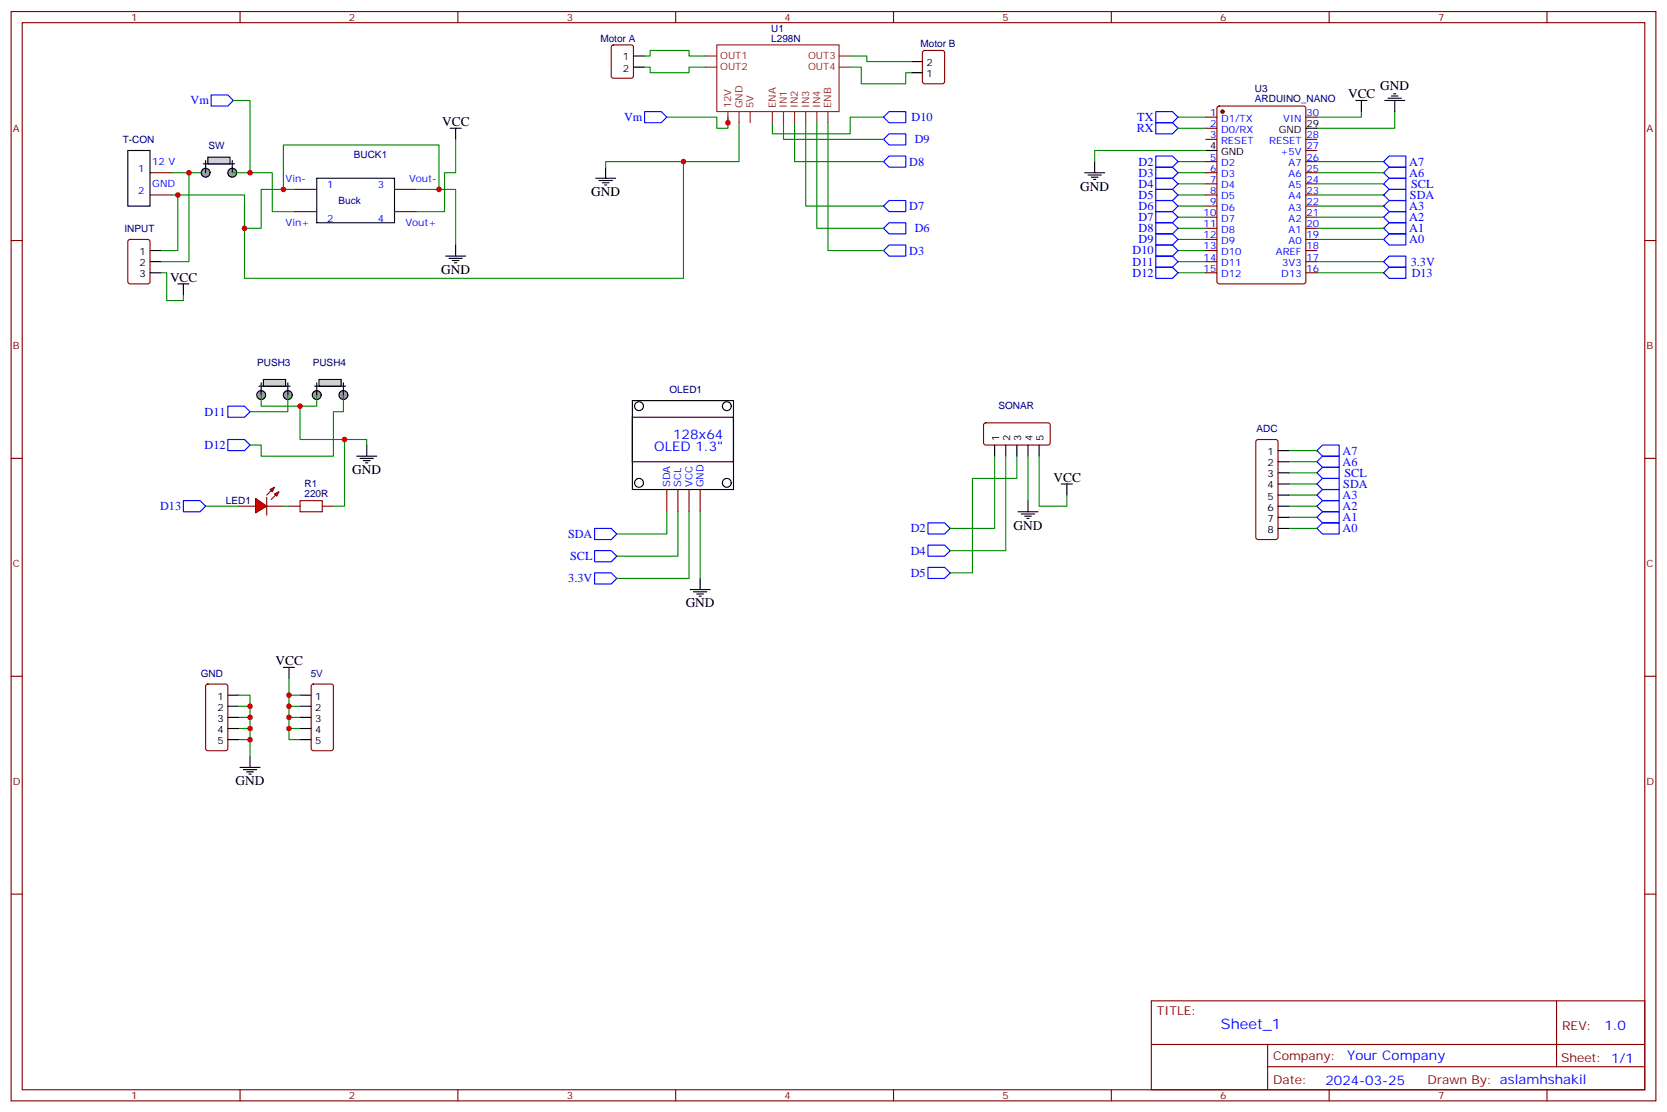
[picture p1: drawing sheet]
<svg xmlns="http://www.w3.org/2000/svg" width="529mm" height="353mm" viewBox="0 0 529 353" stroke-linecap="round" stroke-linejoin="round" font-family="sans-serif">
<g fill="none" stroke="#870000" stroke-width=".35">
<path d="M3.5 3.7h522.1v345.7h-522.1zM7.1 7.2h515v338.7h-515zM76.2 3.7v3.5M145.3 3.7v3.5M214.5 3.7v3.5M283.6 3.7v3.5M352.8 3.7v3.5M421.9 3.7v3.5M491.1 3.7v3.5M382.8 37.2h3.5M386.5 33.9l.5-.2h26.8l.7 .4v55.3l-.4 .6-27.1 .1-.7-.5v-55.2zM414.5 37.2h3.5"/>
<path d="M382.8 40.7h3.5M382.8 44.2h3.5M382.8 51.3h3.5M382.8 54.8h3.5M382.8 58.3h3.5M414.5 44.2h3.5M414.5 51.3h3.5M414.5 54.8h3.5M414.5 58.3h3.5M414.5 47.8h3.5M3.5 76.3h3.6M382.8 61.9h3.5"/>
<path d="M382.8 65.4h3.5M382.8 68.9h3.5M382.8 72.5h3.5M382.8 76h3.5M382.8 79.5h3.5M414.5 61.9h3.5M414.5 65.4h3.5M414.5 68.9h3.5M414.5 72.5h3.5M414.5 76h3.5M414.5 79.5h3.5M522.1 76.3h3.5"/>
<path d="M382.8 83h3.5M382.8 86.6h3.5M414.5 83h3.5M414.5 86.6h3.5M3.5 145.5h3.6M211.7 155.4v7M215.2 155.4v7M218.7 155.4v7M222.2 155.4v7M522.1 145.5h3.5M3.5 214.6h3.6M522.1 214.6h3.5"/>
<path d="M3.5 283.8h3.6M522.1 283.8h3.5M365.5 317.6h156.6v28.3h-156.6zM494.1 317.7v20.8M365.5 331.5h156.5M402.4 338.5h119.6M402.4 331.5v14.1M76.2 345.9v3.5M145.3 345.9v3.5M214.5 345.9v3.5M283.6 345.9v3.5M352.8 345.9v3.5"/>
<path d="M421.9 345.9v3.5M491.1 345.9v3.5"/>
</g>
<g fill="none" stroke="#008700" stroke-width=".35">
<path d="M432.2 35.4v1.8h-14.2M442.7 35.4v5.3h-24.7M373.9 58.3h8.9M373.9 54.8h8.9M373.9 51.3h8.9M418 51.3h21.2M373.9 79.5h8.9M373.9 76h8.9M373.9 72.5h8.9M373.9 68.9h8.9M373.9 65.4h8.9M373.9 61.9h8.9"/>
<path d="M373.9 86.6h8.9M373.9 83h8.9M418 86.6h21.2M418 83h21.2"/>
</g>
<g fill="none" stroke="#00f" stroke-width=".35">
<path d="M366.9 56.6h5.3l1.7 1.7-1.7 1.8h-5.3zM366.9 53.1h5.3l1.7 1.7-1.7 1.8h-5.3zM366.9 49.5h5.3l1.7 1.8-1.7 1.8h-5.3zM441 49.5h5.3v3.6h-5.3l-1.8-1.8zM366.9 77.8h5.3l1.7 1.7-1.7 1.8h-5.3zM366.9 74.2h5.3l1.7 1.8-1.7 1.8h-5.3zM366.9 70.7h5.3l1.7 1.8-1.7 1.7h-5.3zM366.9 67.2h5.3l1.7 1.7-1.7 1.8h-5.3zM366.9 63.6h5.3l1.7 1.8-1.7 1.8h-5.3zM366.9 60.1h5.3l1.7 1.8-1.7 1.7h-5.3zM366.9 84.8h5.3l1.7 1.8-1.7 1.7h-5.3zM366.9 81.3h5.3l1.7 1.7-1.7 1.8h-5.3z"/>
<path d="M441 84.8h5.3v3.5h-5.3l-1.8-1.7z"/>
</g>
<g fill="none" stroke="#000" stroke-width=".35">
<path d="M430.4 31.9h3.5M432.2 31.9v3.5M439.6 31.9h6.3M440.6 31.2h4.3M441.7 30.5h2.1M442.4 29.8h.7M442.7 31.9v3.5M382.8 47.8h3.5M414.5 40.7h3.5M200.7 127.1h32.1v28.3h-32.1zM200.7 132.4h32.1v14.1h-32.1z"/>
<circle cx="202.8" cy="128.9" r="1.41"/>
<circle cx="230.7" cy="128.9" r="1.41"/>
<circle cx="202.8" cy="153.2" r="1.41"/>
<circle cx="230.7" cy="153.2" r="1.41"/>
</g>
<circle cx="388.1" cy="35.4" r=".53" fill="#870000" stroke="#870000" stroke-width=".35"/>
<g fill="#870000">
<circle cx="82.9" cy="125.4" r=".18"/>
<circle cx="91.4" cy="125.4" r=".18"/>
</g>
<g fill="#999" stroke="#000" stroke-width=".35">
<circle cx="82.9" cy="125.4" r="1.41"/>
<circle cx="91.4" cy="125.4" r="1.41"/>
</g>
<path d="M82.2 122.6h9.9" fill="none" stroke="#000" stroke-width=".35"/>
<path d="M83.6 120.4h7.1v2.2h-7.1z" fill="#ccc" stroke="#000" stroke-width=".35"/>
<path d="M82.9 121.5v3.9M91.4 121.5v3.9" fill="none" stroke="#000" stroke-width=".35"/>
<g fill="#870000">
<circle cx="100.5" cy="125.4" r=".18"/>
<circle cx="109" cy="125.4" r=".18"/>
</g>
<g fill="#999" stroke="#000" stroke-width=".35">
<circle cx="100.5" cy="125.4" r="1.41"/>
<circle cx="109" cy="125.4" r="1.41"/>
</g>
<path d="M99.8 122.6h9.9" fill="none" stroke="#000" stroke-width=".35"/>
<path d="M101.2 120.4h7.1v2.2h-7.1z" fill="#ccc" stroke="#000" stroke-width=".35"/>
<path d="M100.5 121.5v3.9M109 121.5v3.9" fill="none" stroke="#000" stroke-width=".35"/>
<g fill="#f00" stroke="#870000" stroke-width=".35">
<path d="M81.1 158.2l3.6 2.5-3.6 2.1z"/>
<path d="M84.7 157.8v5.7z"/>
</g>
<g fill="#870000" stroke="#870000" stroke-width=".35">
<path d="M84.7 157.1l1.4-1.4z"/>
<path d="M87.5 157.1l-1.4 1.4z"/>
</g>
<g fill="#f00" stroke="#870000" stroke-width=".35">
<path d="M85.7 155.4l1.4-.7-.7 1.4z"/>
<path d="M87.1 156.8l1.4-.7-.7 1.4z"/>
</g>
<path d="M47.6 54.8h7.1M47.6 61.9h7.1M75.8 160.7h5.3M84.7 160.7h5.3M91.7 160.7h3.5M102.3 160.7h3.5" fill="none" stroke="#870000" stroke-width=".35"/>
<g fill="none" stroke="#00f" stroke-width=".35">
<path d="M441 53.1h5.3v3.5h-5.3l-1.8-1.8zM441 56.6h5.3v3.5h-5.3l-1.8-1.8zM441 74.2h5.3v3.6h-5.3l-1.8-1.8zM441 67.2h5.3v3.5h-5.3l-1.8-1.8zM441 60.1h5.3v3.5h-5.3l-1.8-1.7zM441 70.7h5.3v3.5h-5.3l-1.8-1.7zM441 63.6h5.3v3.6h-5.3l-1.8-1.8zM439.2 83l1.8-1.7h5.3v3.5h-5.3zM72.3 128.9h5.3l1.8 1.8-1.8 1.7h-5.3zM72.3 139.5h5.3l1.8 1.8-1.8 1.7h-5.3zM58.2 158.9h5.3l1.8 1.8-1.8 1.7h-5.3zM188.7 167.7h5.3l1.8 1.8-1.8 1.7h-5.3z"/>
<path d="M188.7 174.8h5.3l1.8 1.7-1.8 1.8h-5.3zM294.6 165.9h5.3l1.7 1.8-1.7 1.8h-5.3zM294.6 173h5.3l1.7 1.8-1.7 1.7h-5.3zM188.7 181.8h5.3l1.8 1.8-1.8 1.7h-5.3z"/>
</g>
<path d="M95.2 158.9h7.1v3.5h-7.1z" fill="none" stroke="#a10000" stroke-width=".35"/>
<g fill="none" stroke="#008700" stroke-width=".35">
<path d="M54.7 54.8h10.6M418 54.8h21.2M418 58.3h21.2M418 76h21.2M418 68.9h21.2M418 61.9h21.2M418 72.5h21.2M418 65.4h21.2M82.9 125.4v3.5h17.6v-3.5M91.4 125.4v5.3h-12M109 125.4v5.3h-3.2v14.1h-22.9v-3.5h-3.5M65.3 160.7h10.5"/>
<path d="M211.7 162.4v7.1h-15.9M215.2 162.4v14.1h-19.4M218.7 162.4v21.2h-22.9M222.2 162.4v21.2"/>
</g>
<g fill="none" stroke="#000" stroke-width=".35">
<path d="M40.6 47.8h7v17.6h-7zM113.2 144.8h6.4M114.3 145.5h4.2M115.4 146.2h2.1M116.1 146.9h.7M116.4 141.3v3.5M326.3 158.9v3.5M336.9 153.6h3.5M338.7 153.6v3.5M323.1 162.4h6.4M324.2 163.1h4.2M325.3 163.8h2.1"/>
<path d="M326 164.5h.7M219.1 187.1h6.3M220.1 187.8h4.3M221.2 188.5h2.1M221.9 189.2h.7M222.2 183.6v3.5"/>
</g>
<g fill="#870000">
<circle cx="65.3" cy="54.8" r=".18"/>
<circle cx="73.7" cy="54.8" r=".18"/>
</g>
<g fill="#999" stroke="#000" stroke-width=".35">
<circle cx="65.3" cy="54.8" r="1.41"/>
<circle cx="73.7" cy="54.8" r="1.41"/>
</g>
<path d="M64.6 52h9.8" fill="none" stroke="#000" stroke-width=".35"/>
<path d="M66 49.9h7v2.1h-7z" fill="#ccc" stroke="#000" stroke-width=".35"/>
<g fill="none" stroke="#000" stroke-width=".35">
<path d="M201.1 17.8h3.5M289.3 19.5h3.5M201.1 21.3h3.5M289.3 23.1h3.5M65.3 50.9v3.9M73.7 50.9v3.9M100.5 56.6h24.7v14.1h-24.7zM142.9 40.7h3.5M144.6 40.7v3.5M189.1 56.6h6.3M190.1 57.3h4.3M191.2 58h2.1"/>
<path d="M191.9 58.7h.7M192.3 53.1v3.5M344.3 54.8h6.4M345.4 55.5h4.2M346.4 56.2h2.1M347.1 56.9h.7M347.5 51.3v3.5M47.6 79.5h3.6M144.6 77.8v3.5M47.6 83h3.6M47.6 86.6h3.6M56.4 90.1h3.6"/>
<path d="M58.2 90.1v3.5M141.5 81.3h6.3M142.5 82h4.3M143.6 82.7h2.1M144.3 83.4h.7M315.7 141.3v3.5M319.3 141.3v3.5M322.8 141.3v3.5M326.3 141.3v3.5M329.8 141.3v3.5M405.7 143h3.5M405.7 146.5h3.5"/>
<path d="M405.7 150.1h3.5M405.7 153.6h3.5M405.7 157.1h3.5M405.7 160.7h3.5M405.7 164.2h3.5M405.7 167.7h3.5M90 211.8h3.5M91.7 211.8v3.5M72.3 220.6h3.5M72.3 224.2h3.5M72.3 227.7h3.5M72.3 231.2h3.5"/>
<path d="M72.3 234.7h3.5M95.2 220.6h3.6M95.2 224.2h3.6M95.2 227.7h3.6M95.2 231.2h3.6M95.2 234.7h3.6M76.2 243.6h6.3M77.3 244.3h4.2M78.3 245h2.1M79 245.7h.7M79.4 240v3.6"/>
</g>
<g fill="none" stroke="#008700" stroke-width=".35">
<path d="M204.6 17.8h1.8v-1.8h12.3v1.8h5.3M269.9 17.8h5.3v1.7h14.1M74.1 31.9h5.3v22.9M204.6 21.3h1.8v1.8h12.3v-1.8h5.3M211.7 37.2h15.8v3.5h3.6v-3.5M234.6 38.9v12.4h-42.3v1.8M248.7 38.9v5.3h31.8M252.2 38.9v12.4h28.3M255.8 38.9v26.5h24.7M259.3 38.9v33.6h21.2M262.8 38.9v40.6h17.7M269.9 21.3h3.5v5.3h14.1v-3.5h1.8"/>
<path d="M280.5 37.2h-10.6v5.3h-24.7v-3.6M373.9 37.2h8.9M60 54.8v28.2h-8.8M73.7 54.8h12.7v12.4h7.1M144.6 44.2v10.6h-3.5v12.4h-8.8M217 51.3v37h-139.4v-15.8h5.3v-12.4h10.6M373.9 40.7h8.9M382.8 47.8h-35.3v3.5M54.7 61.9h22.9v10.6v-7.1M56.4 61.9v17.6h-5.2M90 60.1v-14.1h49.3v14.1M132.3 60.1h12.3v17.7"/>
<path d="M51.2 86.6h1.7v8.8h5.3v-1.8M95.2 128.9v10.6h21.2v1.8M109.4 139.5v21.2h-3.6M315.7 144.8v22.9h-14.1M319.3 144.8v30h-17.7M322.8 144.8v7h-14.1v30h-7.1M326.3 144.8v14.1M329.8 144.8v15.9h8.9v-3.6M409.2 143h8.8M409.2 146.5h8.8M409.2 150.1h8.8M409.2 153.6h8.8"/>
<path d="M409.2 157.1h8.8M90 160.7h1.7M409.2 160.7h8.8M409.2 164.2h8.8M409.2 167.7h8.8M91.7 215.3v5.3M75.8 220.6h3.6v14.1h-3.6M75.8 231.2h3.6M75.8 227.7h3.6M75.8 224.2h3.6M79.4 234.7v5.3M91.7 231.2h3.5"/>
<path d="M91.7 227.7h3.5M91.7 224.2h3.5M95.2 220.6h-3.5v14.1h3.5"/>
</g>
<g fill="none" stroke="#00f" stroke-width=".35">
<path d="M67 30.1h5.3l1.8 1.8-1.8 1.8h-5.3zM204.6 35.4h5.3l1.8 1.8-1.8 1.7h-5.3zM282.2 35.4h5.3v3.5h-5.3l-1.7-1.7zM366.9 35.4h5.3l1.7 1.8-1.7 1.7h-5.3zM366.9 38.9h5.3l1.7 1.8-1.7 1.8h-5.3zM282.2 42.5h5.3v3.5h-5.3l-1.7-1.8zM282.2 49.5h5.3v3.6h-5.3l-1.7-1.8zM282.2 63.6h5.3v3.6h-5.3l-1.7-1.8zM282.2 70.7h5.3v3.5h-5.3l-1.7-1.7zM282.2 77.8h5.3v3.5h-5.3l-1.7-1.8zM418 150.1l1.8-1.8h5.3v3.5h-5.3zM419.8 155.4h5.3v3.5h-5.3l-1.8-1.8z"/>
<path d="M419.8 144.8h5.3v3.5h-5.3l-1.8-1.8zM419.8 151.8h5.3v3.6h-5.3l-1.8-1.8zM419.8 158.9h5.3v3.5h-5.3l-1.8-1.7zM419.8 141.3h5.3v3.5h-5.3l-1.8-1.8zM419.8 162.4h5.3v3.5h-5.3l-1.8-1.7zM419.8 165.9h5.3v3.6h-5.3l-1.8-1.8zM294.6 180.1h5.3l1.7 1.7-1.7 1.8h-5.3z"/>
</g>
<path d="M194.3 14.5l.4-.2h5.7l.6 .4 .1 9.4-.5 .7h-5.9l-.6-.4-.1-9.4zM293 16.2l.5-.2h5.7l.6 .4 .1 9.5-.5 .6-5.9 .1-.6-.5-.1-9.4zM40.8 76.2l.5-.2h5.6l.7 .4v13l-.4 .6-5.9 .1-.7-.5v-12.9zM93.5 60.1h7M93.5 67.2h7M125.2 60.1h7.1M125.2 67.2h7.1M312.4 134.4l.5-.2 20 .1 .5 .6-.1 5.9-.6 .5-20.1-.1-.4-.7v-5.6zM398.9 139.7l.4-.2h5.7l.5 .2 .2 .5v30.3l-.2 .5-.5 .2h-5.7l-.5-.2-.2-.5v-30.3zM65.5 217.3l.5-.2h5.6l.7 .4v20.1l-.4 .6-5.9 .1-.7-.5v-20zM99 217.3l.5-.2h5.6l.7 .4v20.1l-.4 .6-5.9 .1-.7-.5v-20z" fill="none" stroke="#870000" stroke-width=".35"/>
<g fill="none" stroke="#8c2424" stroke-width=".35">
<path d="M224 17.8h3.5M227.5 14.3h38.8v21.1h-38.8zM266.3 17.8h3.6M224 21.3h3.5M231.1 35.4v3.5M234.6 35.4v3.5M238.1 35.4v3.5M245.2 35.4v3.5M248.7 35.4v3.5M252.2 35.4v3.5M255.8 35.4v3.5M259.3 35.4v3.5"/>
<path d="M262.8 35.4v3.5M266.3 21.3h3.6"/>
</g>
<g fill="#c00">
<circle cx="79.4" cy="54.8" r=".88"/>
<circle cx="77.6" cy="72.5" r=".88"/>
<circle cx="79.4" cy="231.2" r=".88"/>
<circle cx="79.4" cy="227.7" r=".88"/>
<circle cx="79.4" cy="224.2" r=".88"/>
<circle cx="91.7" cy="231.2" r=".88"/>
<circle cx="91.7" cy="227.7" r=".88"/>
<circle cx="91.7" cy="224.2" r=".88"/>
<circle cx="56.4" cy="61.9" r=".88"/>
<circle cx="60" cy="54.8" r=".88"/>
<circle cx="231.1" cy="38.9" r=".88"/>
<circle cx="95.3" cy="128.9" r=".88"/>
<circle cx="109.4" cy="139.5" r=".88"/>
<circle cx="139.3" cy="60.1" r=".88"/>
<circle cx="90" cy="60.1" r=".88"/>
<circle cx="217" cy="51.3" r=".88"/>
<circle cx="79.4" cy="234.7" r=".88"/>
<circle cx="91.7" cy="220.6" r=".88"/>
</g>
<text font-size="4.6" fill="#00f" x="387.6" y="326.7">Sheet_1</text>
<g font-size="4.2">
<text x="438.1" y="28.7">GND</text>
<text x="427.9" y="31.2">VCC</text>
<text x="140.4" y="40">VCC</text>
<text x="187.7" y="62.2">GND</text>
<text x="342.9" y="60.5">GND</text>
<text x="54" y="89.4">VCC</text>
<text x="140.1" y="86.9">GND</text>
<text x="111.8" y="150.4">GND</text>
<text x="334.4" y="152.9">VCC</text>
<text x="321.7" y="168.1">GND</text>
<text x="217.7" y="192.8">GND</text>
<text x="87.5" y="211.1">VCC</text>
<text x="74.8" y="249.2">GND</text>
</g>
<g font-size="4.2" fill="#00f">
<text x="207.7" y="143.2">OLED 1.3&quot;</text>
<text x="213.7" y="139.3">128x64</text>
<text x="509.3" y="326.9">1.0</text>
<text x="427.7" y="336.5">Your Company</text>
<text x="420.7" y="344.3">2024-03-25</text>
</g>
<g font-size="3.9" fill="#00f">
<text x="60.5" y="33.1">Vm</text>
<text x="198.1" y="38.3">Vm</text>
<text x="289.4" y="38.4">D10</text>
<text x="360.8" y="42">RX</text>
<text x="361" y="38.3">TX</text>
<text x="290.4" y="45.5">D9</text>
<text x="288.6" y="52.5">D8</text>
<text x="361.4" y="52.5">D2</text>
<text x="447.4" y="52.6">A7</text>
<text x="361.4" y="59.6">D4</text>
<text x="361.4" y="56.1">D3</text>
<text x="447.4" y="56.1">A6</text>
<text x="447.9" y="59.6">SCL</text>
<text x="361.4" y="63.1">D5</text>
<text x="447.6" y="63.1">SDA</text>
<text x="288.6" y="66.7">D7</text>
<text x="361.4" y="70.2">D7</text>
<text x="361.4" y="66.7">D6</text>
<text x="447.4" y="70.2">A2</text>
<text x="447.4" y="66.7">A3</text>
<text x="290.4" y="73.7">D6</text>
<text x="361.4" y="77.2">D9</text>
<text x="361.4" y="73.7">D8</text>
<text x="447.4" y="77.3">A0</text>
<text x="447.4" y="73.7">A1</text>
<text x="288.6" y="80.8">D3</text>
<text x="359.5" y="80.8">D10</text>
<text x="359.5" y="87.8">D12</text>
<text x="359.5" y="84.3">D11</text>
<text x="447.8" y="84.3">3.3V</text>
<text x="448.1" y="87.8">D13</text>
<text x="64.9" y="131.9">D11</text>
<text x="64.9" y="142.5">D12</text>
<text x="426.2" y="147.8">A6</text>
<text x="426.2" y="144.3">A7</text>
<text x="426.4" y="154.9">SDA</text>
<text x="426.8" y="151.3">SCL</text>
<text x="50.8" y="161.9">D13</text>
<text x="426.2" y="158.4">A3</text>
<text x="426.2" y="161.9">A2</text>
<text x="426.2" y="165.4">A1</text>
<text x="180.3" y="170.7">SDA</text>
<text x="289.1" y="169">D2</text>
<text x="426.2" y="169">A0</text>
<text x="181" y="177.8">SCL</text>
<text x="289.1" y="176">D4</text>
<text x="180.4" y="184.8">3.3V</text>
<text x="289.1" y="183.1">D5</text>
</g>
<g font-size="3.9" fill="#800">
<text x="367.2" y="322.2">TITLE:</text>
<text x="495.9" y="326.9">REV:</text>
<text x="404.1" y="336.4">Company:</text>
<text x="495.5" y="337">Sheet: 1/1</text>
<text x="404.1" y="344.1">Date:</text>
<text x="453.2" y="344.2">Drawn By: aslamhshakil</text>
</g>
<g font-size="3.2" fill="#800">
<text x="41.6" y="6.7">1</text>
<text x="110.8" y="6.7">2</text>
<text x="179.9" y="6.7">3</text>
<text x="249.1" y="6.7">4</text>
<text x="318.2" y="6.7">5</text>
<text x="387.3" y="6.7">6</text>
<text x="456.5" y="6.7">7</text>
<text x="4.1" y="41.8">A</text>
<text x="522.6" y="41.8">A</text>
<text x="4.1" y="110.9">B</text>
<text x="522.6" y="110.9">B</text>
<text x="4.1" y="180.1">C</text>
<text x="522.6" y="180.1">C</text>
<text x="4.1" y="249.2">D</text>
<text x="522.6" y="249.2">D</text>
<text x="41.6" y="348.9">1</text>
<text x="110.8" y="348.9">2</text>
<text x="179.9" y="348.9">3</text>
<text x="249.1" y="348.9">4</text>
<text x="318.2" y="348.9">5</text>
<text x="387.3" y="348.9">6</text>
<text x="456.5" y="348.9">7</text>
</g>
<g font-size="3.2" fill="#000080">
<text x="244.8" y="10">U1</text>
<text x="190.6" y="13.2">Motor A</text>
<text x="244.8" y="13.2">L298N</text>
<text x="292.2" y="15">Motor B</text>
<text x="398.4" y="29.2">U3</text>
<text x="398.4" y="32.4">ARDUINO_NANO</text>
<text x="39" y="45.4">T-CON</text>
<text x="66.1" y="47.2">SW</text>
<text x="112.3" y="50.2">BUCK1</text>
<text x="107.4" y="64.8">Buck</text>
<text x="39.5" y="73.6">INPUT</text>
<text x="81.6" y="116.3">PUSH3</text>
<text x="99.3" y="116.3">PUSH4</text>
<text x="212.5" y="124.8">OLED1</text>
<text x="316.9" y="129.9">SONAR</text>
<text x="398.9" y="137.1">ADC</text>
<text x="96.7" y="154.7">R1</text>
<text x="71.7" y="160">LED1</text>
<text x="96.7" y="157.8">220R</text>
<text x="63.8" y="214.7">GND</text>
<text x="98.6" y="214.7">5V</text>
</g>
<g font-size="3.2">
<text x="197.8" y="19.2">1</text>
<text x="197.8" y="22.7">2</text>
<text x="294.1" y="21">2</text>
<text x="294.1" y="24.5">1</text>
<text x="414.7" y="40.4">29</text>
<text x="384.1" y="47.4">4</text>
<text x="405.9" y="42.1">GND</text>
<text x="387.6" y="49.2">GND</text>
<text x="44.3" y="80.9">1</text>
<text x="44.3" y="84.5">2</text>
<text x="44.3" y="88">3</text>
<text x="317.1" y="139.9" transform="rotate(-90 317.1 139.9)">1</text>
<text x="320.7" y="139.9" transform="rotate(-90 320.7 139.9)">2</text>
<text x="324.2" y="139.9" transform="rotate(-90 324.2 139.9)">3</text>
<text x="327.7" y="139.9" transform="rotate(-90 327.7 139.9)">4</text>
<text x="331.3" y="139.9" transform="rotate(-90 331.3 139.9)">5</text>
<text x="402.4" y="144.4">1</text>
<text x="402.4" y="148">2</text>
<text x="402.4" y="151.5">3</text>
<text x="402.4" y="155">4</text>
<text x="402.4" y="158.5">5</text>
<text x="402.4" y="162.1">6</text>
<text x="402.4" y="165.6">7</text>
<text x="402.4" y="169.1">8</text>
<text x="69" y="222">1</text>
<text x="69" y="225.6">2</text>
<text x="100.1" y="222">1</text>
<text x="100.1" y="225.6">2</text>
<text x="69" y="229.1">3</text>
<text x="69" y="232.6">4</text>
<text x="100.1" y="229.1">3</text>
<text x="100.1" y="232.6">4</text>
<text x="69" y="236.1">5</text>
<text x="100.1" y="236.1">5</text>
</g>
<g font-size="3.2" fill="#8d2323">
<text x="228.6" y="18.8">OUT1</text>
<text x="228.6" y="22.4">OUT2</text>
<text x="256.5" y="18.8">OUT3</text>
<text x="256.5" y="22.4">OUT4</text>
<text x="232.1" y="34.4" transform="rotate(-90 232.1 34.4)">12V</text>
<text x="235.7" y="34.4" transform="rotate(-90 235.7 34.4)">GND</text>
<text x="239.2" y="34.4" transform="rotate(-90 239.2 34.4)">5V</text>
<text x="246.2" y="34.4" transform="rotate(-90 246.2 34.4)">ENA</text>
<text x="249.8" y="34.4" transform="rotate(-90 249.8 34.4)">IN1</text>
<text x="253.3" y="34.4" transform="rotate(-90 253.3 34.4)">IN2</text>
<text x="256.8" y="34.4" transform="rotate(-90 256.8 34.4)">IN3</text>
<text x="260.3" y="34.4" transform="rotate(-90 260.3 34.4)">IN4</text>
<text x="263.9" y="34.4" transform="rotate(-90 263.9 34.4)">ENB</text>
</g>
<g font-size="3.2" fill="#00f">
<text x="384.1" y="36.8">1</text>
<text x="384.1" y="40.4">2</text>
<text x="387.6" y="38.6">D1/TX</text>
<text x="407.3" y="38.6">VIN</text>
<text x="414.7" y="36.8">30</text>
<text x="384.1" y="43.9">3</text>
<text x="387.6" y="42.1">D0/RX</text>
<text x="387.6" y="45.6">RESET</text>
<text x="402.9" y="45.6">RESET</text>
<text x="414.7" y="47.4">27</text>
<text x="414.7" y="43.9">28</text>
<text x="48.3" y="52.4">12 V</text>
<text x="384.1" y="50.9">5</text>
<text x="387.6" y="52.7">D2</text>
<text x="406.4" y="49.2">+5V</text>
<text x="409" y="52.7">A7</text>
<text x="414.7" y="50.9">26</text>
<text x="43.8" y="54.5">1</text>
<text x="48.3" y="59.4">GND</text>
<text x="90.7" y="57.6">Vin-</text>
<text x="103.8" y="59.8">1</text>
<text x="119.9" y="59.8">3</text>
<text x="129.9" y="57.6">Vout-</text>
<text x="384.1" y="54.5">6</text>
<text x="384.1" y="58">7</text>
<text x="387.6" y="56.2">D3</text>
<text x="387.6" y="59.8">D4</text>
<text x="409" y="59.8">A5</text>
<text x="409" y="56.2">A6</text>
<text x="414.7" y="58">24</text>
<text x="414.7" y="54.5">25</text>
<text x="43.8" y="61.5">2</text>
<text x="384.1" y="61.5">8</text>
<text x="384.1" y="65.1">9</text>
<text x="387.6" y="63.3">D5</text>
<text x="409" y="63.3">A4</text>
<text x="414.7" y="65.1">22</text>
<text x="414.7" y="61.5">23</text>
<text x="90.7" y="71.8">Vin+</text>
<text x="103.8" y="70.3">2</text>
<text x="119.9" y="70.3">4</text>
<text x="128.7" y="71.8">Vout+</text>
<text x="382.1" y="68.6">10</text>
<text x="387.6" y="66.8">D6</text>
<text x="387.6" y="70.3">D7</text>
<text x="409" y="70.3">A2</text>
<text x="409" y="66.8">A3</text>
<text x="414.7" y="68.6">21</text>
<text x="382.1" y="72.1">11</text>
<text x="382.1" y="75.6">12</text>
<text x="387.6" y="73.9">D8</text>
<text x="387.6" y="77.4">D9</text>
<text x="409" y="77.4">A0</text>
<text x="409" y="73.9">A1</text>
<text x="414.7" y="75.6">19</text>
<text x="414.7" y="72.1">20</text>
<text x="382.1" y="79.2">13</text>
<text x="382.1" y="82.7">14</text>
<text x="387.6" y="80.9">D10</text>
<text x="405" y="80.9">AREF</text>
<text x="414.7" y="82.7">17</text>
<text x="414.7" y="79.2">18</text>
<text x="382.1" y="86.2">15</text>
<text x="387.6" y="84.5">D11</text>
<text x="387.6" y="88">D12</text>
<text x="406.7" y="88">D13</text>
<text x="407" y="84.5">3V3</text>
<text x="414.7" y="86.2">16</text>
<text x="212.7" y="154.7" transform="rotate(-90 212.7 154.7)">SDA</text>
<text x="216.3" y="154.7" transform="rotate(-90 216.3 154.7)">SCL</text>
<text x="219.8" y="154.7" transform="rotate(-90 219.8 154.7)">VCC</text>
<text x="223.3" y="154.7" transform="rotate(-90 223.3 154.7)">GND</text>
</g>
</svg>
